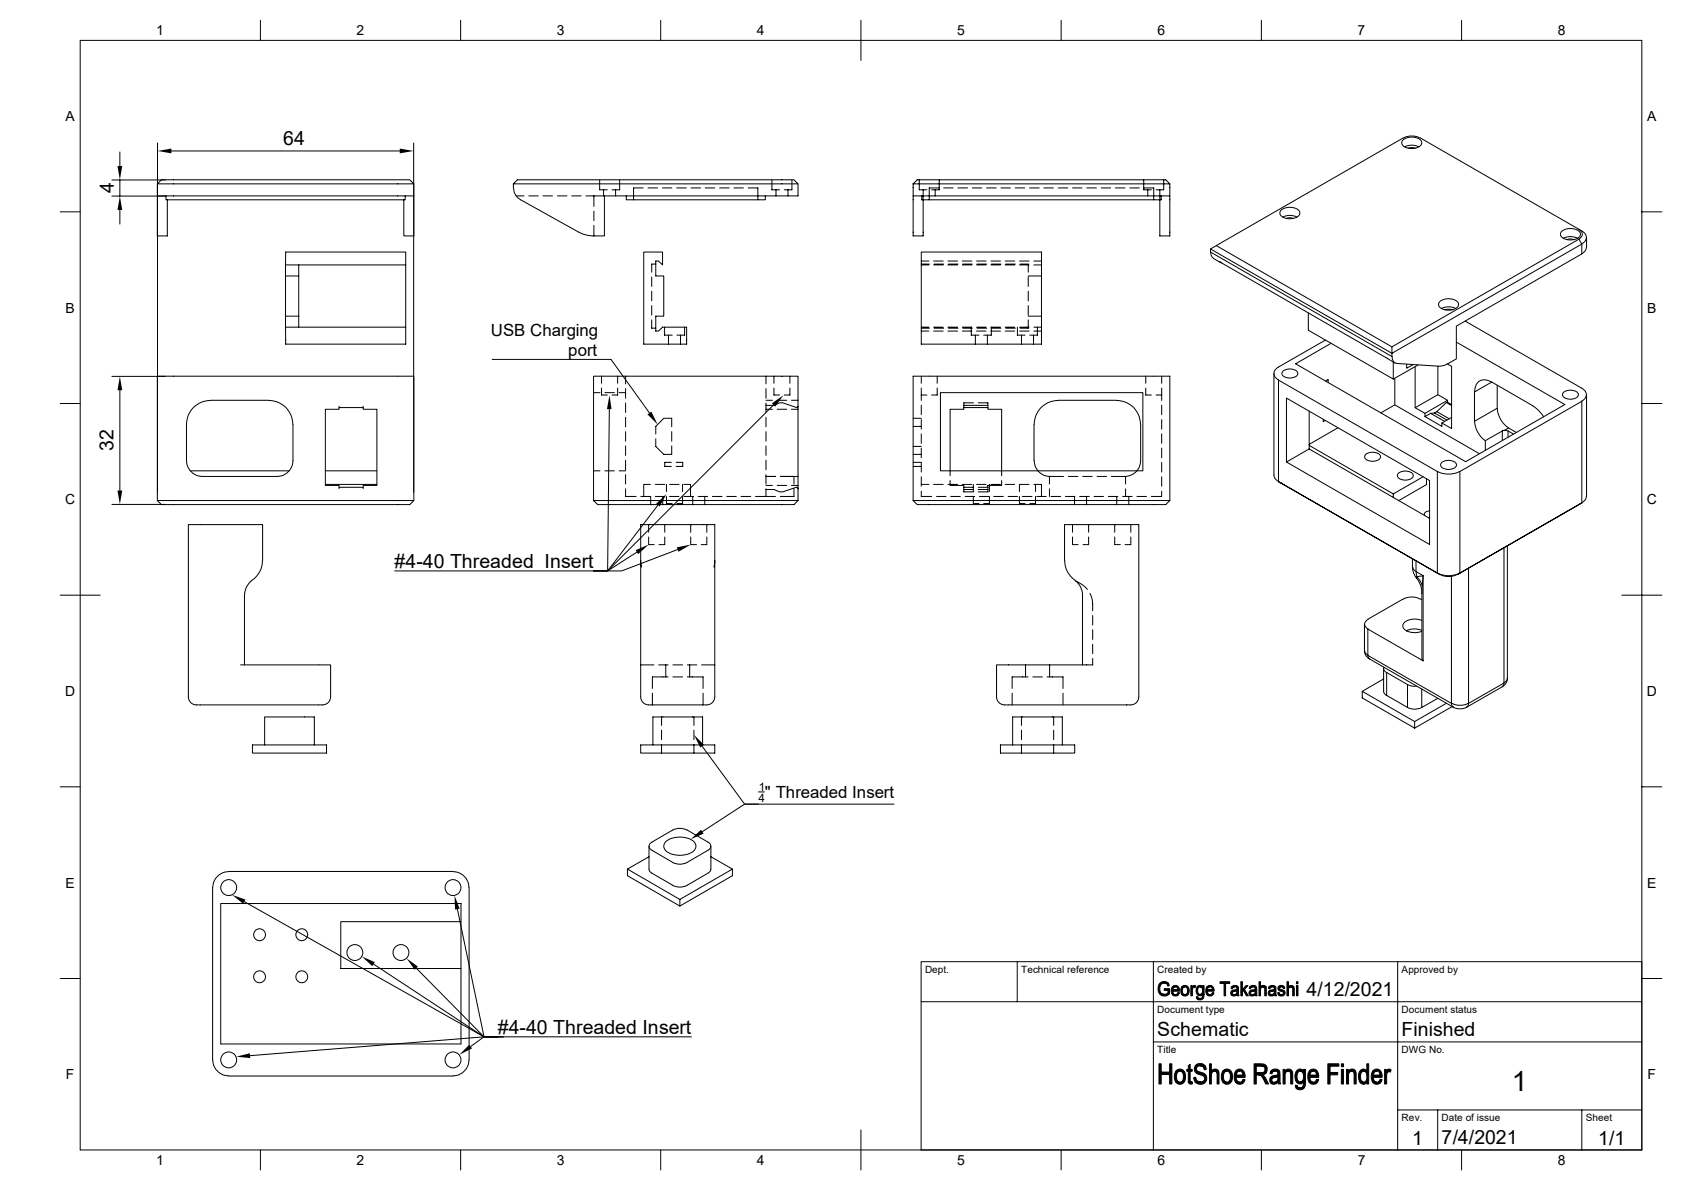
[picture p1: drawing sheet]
<svg xmlns="http://www.w3.org/2000/svg" width="420mm" height="297mm" viewBox="0 0 420 297" stroke-linecap="round" stroke-linejoin="round" font-family="sans-serif">
<g fill="none" stroke="#000" stroke-width=".25">
<path d="M20 10.1h390v276.9h-390zM65 5.1v5M115 5.1v5M165 5.1v5M215 5.1v10M265 5.1v5M315 5.1v5M365 5.1v5M29.9 37.9v3.5M39.3 35.7v87.2M42.8 37.7h57M103.3 35.7v87.2"/>
<path d="M350.2 35.1a3.3 3.3 0 0 1 4.8 .2 1.68 1.68 0 0 1-2 1.7 2.85 2.85 0 0 1-2.9-1.1zM350.4 34.4l-48.1 27.7M350.4 34.5a4.5 4.5 0 0 1 4.2 0M350.7 36.7a3.9 3.9 0 0 1 3.6 0M351.6 37l.6-.2 1.2 .2M354.6 34.4l40.4 23.3a1.69 1.69 0 0 1 1.1 1.6 1.69 1.69 0 0 1-1.2 1.6M15 52.9h5M27.9 44.9h13.4M27.9 48.9h13.4M29.9 44.9v4M29.9 52.4v3.5M39.3 45.9v13h2.5v-9"/>
<path d="M40.3 44.9h62l1 1h-64zM41.4 48.9v1h59.8v-1M100.8 49.9v9h2.5M103.3 45.9v3h-64M128.2 45.9v.9M128.9 48.9h2M129.2 44.9h69l1.1 1h-71.1zM132 48.9h2.4M135.6 48.9h2.4M139.2 48.9h2.4M142.7 48.9h2.4M146.3 48.9h2"/>
<path d="M148.3 48.9h2.6M148.3 48.9v2.6M148.3 52.7v2.4M148.3 56.3v2.6M149.7 44.9v2.5h1.9M150.7 47.4v1.5M153.7 47.4v1.5M154.7 44.9v2.5h-1.9M156.4 48.9v1h34.7v-1M160.6 46.9h-2.4v3M161.8 46.9h2.4M165.4 46.9h2.4"/>
<path d="M169 46.9h2.4M172.6 46.9h2.3M176.1 46.9h2.4M179.7 46.9h2.4M183.3 46.9h2.3M186.8 46.9h2.4v3M192.7 44.9v2.5h1.9M193.8 47.4v1.5M196.8 47.4v1.5M197.7 44.9v2.5h-1.9M199.3 45.9v3h-48.4v10l-3.4-.1-2.4-.6-15.1-8.3a3.4 3.4 0 0 1-1.8-3.1M228 45.9l1-1h62.1l1 1v13h-2.5v-10"/>
<path d="M228 45.9v13h2.5v-10M228 48.9h2.5M228 45.9h64.1M229.5 44.9v2.5h1.9M230.2 48.9v1h59.7v-1M230.5 48.9h59.1M230.5 47.4v1.5M233.5 47.4v1.5M234.4 46.9h-2.4v3M234.5 44.9v2.5h-1.9M235.6 46.9h2.4M239.2 46.9h2.4"/>
<path d="M242.8 46.9h2.4M246.3 46.9h2.5M249.9 46.9h2.4M253.5 46.9h2.4M257.1 46.9h2.4M260.6 46.9h2.4M264.2 46.9h2.4M267.8 46.9h2.4M271.4 46.9h2.4M275 46.9h2.3M278.5 46.9h2.4M282.1 46.9h2.4"/>
<path d="M285.6 44.9v2.5h1.9M285.7 46.9h2.4v3M286.6 47.4v1.5M289.6 48.9h2.5M289.6 47.4v1.5M290.6 44.9v2.5h-1.9M320 52.4a3.4 3.4 0 0 1 4.5 .5 1.68 1.68 0 0 1-1.9 1.7 2.85 2.85 0 0 1-3-1.1 .97 .97 0 0 1 .4-1.1zM320.3 54.2a3.9 3.9 0 0 1 3.5 0M321.2 54.5l.6-.1 1.2 .1M390.1 57.7a3.4 3.4 0 0 1 4.5 .5 1.68 1.68 0 0 1-2 1.7 2.85 2.85 0 0 1-2.9-1.1 .97 .97 0 0 1 .4-1.1zM390.4 59.5a3.9 3.9 0 0 1 3.5 0M391.2 59.8l.6-.2 1.2 .2"/>
<path d="M394.2 57.3a1.23 1.23 0 0 1 .9 1.2 1.23 1.23 0 0 1-.9 1.1M396.2 59.3l-.2 3-1.1 1M410 52.9h5M71.3 68.9h3.3v10M71.3 66.1v15.6M71.3 78.9h3.3M71.3 62.9h30v3.2h-30zM74.6 66.1v2.8M74.6 78.9v2.8M101.3 66.1v19.8h-30v-4.2h30M160.7 62.9h4.7v3.2l-1-.9h-.7v3.7h2v10h-2v3.7h.7l1-.9h6v4.2h-10.7zM162.7 79.8v2.1h1"/>
<path d="M162.7 69.1v2.4M162.7 72.7v2.4M162.7 76.3v2.4M163.7 65.9h-1v2M230 62.9h30.1v23h-30.1zM230 65.9h2.1M230 65.2h1.9M230 66.1h1.9M233.1 65.2h2.4M233.1 66.1h2.4M233.3 65.9h2.3M236.7 65.2h2.4"/>
<path d="M236.7 66.1h2.4M236.8 65.9h2.4M240.3 65.2h2.4M240.3 66.1h2.4M240.4 65.9h2.4M243.8 65.2h2.4M243.8 66.1h2.4M244 65.9h2.4M247.4 65.2h2.4M247.4 66.1h2.4M247.6 65.9h2.3M251 65.2h2.4"/>
<path d="M251 66.1h2.4M251.1 65.9h2.4M254.6 65.2h2.4M254.6 66.1h2.4M254.7 65.9h2.1v2M256.8 78.9h3.3M256.8 79.8v2.1h-2.1M256.8 68.9h3.3M256.8 69.1v2.4M256.8 72.7v2.4M256.8 76.3v2.4M258.1 65.2h2"/>
<path d="M258.1 66.1h2M302.3 62.1l45.3 26.1v.8M302.3 62.1v.8l45.3 26.1M302.3 62.9l.2 1 .5 .6M303 64.5l1.8 1M303.7 61.3l43.9 25.3M304.5 65.3l41.7 24.1M304.5 65.3l.6 .3M326.7 78.1v4.3l21.2 12.2 6.2-3.5M359.4 75.4a3.3 3.3 0 0 1 4.8 .3 1.68 1.68 0 0 1-2 1.7 2.85 2.85 0 0 1-3-1.1zM359.9 77a3.9 3.9 0 0 1 3.6 0M360.8 77.3l.6-.1 1.2 .1"/>
<path d="M395 60.9l-.7-1.2-46.7 26.9M395 63.4l-31.4 18v8.2l-2.8 1.5-1.7 .3M395 60.9v2.5M395 60.9l-47.4 27.3v-1.6M27.9 93.9h13.4M29.9 97.4v25M52.5 99.9h14.6M52.5 99.9a5.9 5.9 0 0 0-5.9 6v9a4 4 0 0 0 3.9 4h18.7a4 4 0 0 0 4-4v-9M67.1 99.9a5.9 5.9 0 0 1 6 6M122.9 89.7h29.7l9.6 13.4M148.2 98h1.6M150.2 96.9v1.7h1.4"/>
<path d="M150.2 93.9v1.8M151 98h2.4M154.2 96.9v1.7h-1.4M154.2 93.9v1.8M154.6 98h1.6M156.2 93.9v1.9M156.2 97v2.4M165.9 81.7v2h2M166.9 83.7v2.2M169.9 83.7v2.2M170.9 81.7v2h-1.9M191.3 99.9h1.6"/>
<path d="M191.3 93.9v1.9M191.3 97v2.4M193.3 96.9v1.7h1.3M193.3 93.9v1.8M194.1 99.9h2.3M197.2 96.9v1.7h-1.4M197.2 93.9v1.8M197.6 99.9h1.7M230 98.6h1.4M230 81.9h2.1M230 82.6h1.9M230 81.7h1.9"/>
<path d="M230 93.9v1.8M230 96.9v3M233.1 82.6h2.4M233.1 81.7h2.4M233.3 81.9h2.3M234 96.9v1.7h-1.4M234 93.9v1.8M234.8 98h50.6v19.5h-50.6zM236.7 82.6h2.4M236.7 81.7h2.4M236.8 81.9h2.4M240.3 82.6h2.4"/>
<path d="M240.3 81.7h2.4M240.4 81.9h2.4M242.5 81.7v2h1.9M243.5 83.7v2.2M243.8 82.6h2.4M243.8 81.7h2.4M244 81.9h2.4M246.5 83.7v2.2M247.4 82.6h2.4M247.4 81.7h2.4M247.5 81.7v2h-1.9M247.6 81.9h2.3"/>
<path d="M251 82.6h2.4M251 81.7h2.4M251.1 81.9h2.4M254 81.7v2h1.9M254.6 82.6h2.4M254.6 81.7h2.4M255.1 83.7v2.2M258.1 83.7v2.2M258.1 82.6h2M258.1 81.7h2M259 81.7v2h-1.9M264.2 99.9a5.9 5.9 0 0 0-6 6"/>
<path d="M264.2 99.9h14.6M278.8 99.9a5.9 5.9 0 0 1 6 6M286.1 96.9v1.7h1.4M286.1 93.9v1.8M288.7 98.6h1.4M290.1 93.9v1.8M290.1 96.9v3M318.1 93.2v25.4l.3 .9 .9 .7M319.3 91.6a1.68 1.68 0 0 0-1.2 1.6 1.68 1.68 0 0 0 1.2 1.6M320.5 92.5a2.76 2.76 0 0 1 3.5 .5l.1 .2a2.1 2.1 0 0 1-2.9 1 .97 .97 0 0 1-1-.5 .97 .97 0 0 1 .3-1.2zM321.2 99.4l35.8 20.5v16l-35.8-20.6zM331 84.9l-11.8 6.7"/>
<path d="M331 95.1l.6-.4v.8M346.3 89.3l2 1.3M347.6 89a1.5 1.5 0 0 0 1.3 1.7M347.9 90.3v4.3M348.3 94.4v6.6M348.8 90.7l10.3 .7M351.2 90.9v1l1.6-.9M353.4 91.5v10.3l2.4 1.4v.8l4.2 2.4v-.8M359 98.5l-5.6 3.3M359 91.4v7.1l2.4 1.4v.5M361.4 90.8l1.1 .6v15.6l-2.5-1.4M361.4 99.9l-5.6 3.3"/>
<path d="M363.6 85.4l27.1 15.6-24.7 14.2-42.5-24.4 8.9-5.1M365.8 80.1l29.1 16.8a1.68 1.68 0 0 1 1.2 1.6 1.68 1.68 0 0 1-1.2 1.6M372.4 95.3l10.4 6M373.8 96.2v5.7l-5.6 3.3v-7.4l4.2-2.4a2.55 2.55 0 0 0-2.9-.3 2.55 2.55 0 0 0-1.2 2.7M390.6 97.8a2.76 2.76 0 0 1 3.5 .5v.2a2.1 2.1 0 0 1-2.8 1 .97 .97 0 0 1-1.1-.6 .97 .97 0 0 1 .4-1.1zM396.2 98.5l-.1 25.4-.3 .9-.9 .7M15 100.7h5M47.5 117.5h24.7M81.2 117.5h12.9M84.7 101.4v.8h-3.5v19h3.5v.8M84.7 101.7h6M90.7 101.4v.8h3.4v19h-3.4v.8"/>
<path d="M148.2 117.5h1.6M151 117.5h2.4M152.1 102.1l-.4 40.4h-3.5M154.6 117.5h1.6M156.2 100.6v2.4M156.2 104.1v2.4M156.2 107.7v2.4M156.2 111.3v2.4M156.2 114.9v2.4M156.2 118.4v2.4M163.7 109.5v1.9l2 2h2v-2.1M167.6 115.4h-1.6v1h1.6"/>
<path d="M167.7 106.5v-2.1h-2l-2 2v1.9M167.7 107.7v2.4M168.8 115.4h1.7v1h-1.7M191.3 101.2h2l1.3-.7h.9l3.3 1.2 .5-.3M191.3 118.9h2.3M191.3 100.6v2.4M191.3 104.1v2.4M191.3 107.7v2.4M191.3 111.3v2.4M191.3 114.9v2.4M191.3 118.4v2.4M191.3 102.2h1.6"/>
<path d="M193.1 101.1l-41.4 41.4h-3.5M194.1 102.2h2.3M194.9 118.9h2.3M197.2 118.9h2.1M197.2 118.9h.7M197.6 102.2h1.7M198.2 118.9v1.9M228 115.4h2v2.4M228 116.4h2M228 113.4h2M228 104.4h2M228 106.4h2"/>
<path d="M228 111.4h2M230 101.1v2.4M230 104.7v2.4M230 108.3v2.4M230 111.8v2.5M230 119v2.4M237.2 119.9v1.3h3.5v1h2.4M237.2 118.7v-16.5h3.5v-1h6v1h3.4v16.5M240.7 101.7h6M243.1 100.5h-2.4v.7M244.3 100.5h2.4v.7M250.1 119.9v1.3h-3.4v1h-2.4"/>
<path d="M258.2 105.9v9M258.2 114.9a4 4 0 0 0 3.8 4M262 118.9h3.6M262 118.9v1.9M266.8 118.9h2.4M270.3 118.9h2.4M273.9 118.9h2.4M277.5 118.9h3.6M281.1 118.9v1.9M283.9 117.5a4 4 0 0 1-2.8 1.4M284.8 105.9v9l-.2 1.4-.8 1.2M290.1 101.1v2.4"/>
<path d="M290.1 104.7v2.4M290.1 108.3v2.4M290.1 111.8v2.5M290.1 115.4v2.4M290.1 119v2.4M321.2 115.3l5.7-3.2 30.1 17.3M326.9 111.2l21 12.1v.9M326.9 102.6v9.5M330.4 104.6v.6l.5-.3M334.1 106.8l-7.2 4.1M341.2 113.3a2.76 2.76 0 0 1 3.5 .4v.3a2.1 2.1 0 0 1-2.8 1 .97 .97 0 0 1-1.1-.6 .97 .97 0 0 1 .4-1.1zM344.8 103l3.5-2 21.1 12.2"/>
<path d="M349.3 118a2.76 2.76 0 0 1 3.5 .4l.1 .3a2.1 2.1 0 0 1-2.8 1 .97 .97 0 0 1-1.1-.6 .97 .97 0 0 1 .3-1.1zM355.3 119l-7.4 4.3M355.8 104l1.4-.8 3.6 2M356.2 119.5v1.4l-6.9 4M358.2 103.1l3.1 1.8M358.8 102.7l-.6 .4-1 .1M358.9 117.6a6.1 6.1 0 0 0 5.6 0M358.9 117.7v25.3M358.9 117.7l-39.7-22.8v25.3M360.1 115.3a2.76 2.76 0 0 1 3.5 .5l.1 .2a2.1 2.1 0 0 1-2.9 1.1 .97 .97 0 0 1-1-.6 .97 .97 0 0 1 .3-1.2zM361.1 100.5l.3-.1 1.1 .6M361.1 100.5l-2.3 2.2 3.1 1.8"/>
<path d="M361.1 100.5l1.4 .7M362.5 104.2l-2.5 1.4M364.5 117.7l30.5-17.5v25.3l-31.1 17.9 .6-.4zM368.2 105.2a6.2 6.2 0 0 0 2.7 4.8M373.9 101.9a6.2 6.2 0 0 0 2.8 4.9M375.1 107.6v2.3M375.1 107.6l-4.2 2.4v2.4M375.7 107.4l.8 .2M375.7 107.4l-.6 .2M376.6 107.6l1.3 .7M376.6 107.6v1.5M376.7 106.8l1.9 1.2"/>
<path d="M376.7 106.8l-1 .6M382.8 101.3l1.4 1.1 1.2 1.6M410 100.7h5M27.9 125.9h13.4M39.3 124.9h64l-1 1h-62zM81.2 120.9h12.9M84.7 121.6h6M103.3 124.9v-31h-3.2h-60.8v31M148.2 124.9l1 1h49l1.1-1h-51.1v-31h51.1v31M156.2 122v1.9h2.6M159 137.8l-7.3 4.7h-53.1M160 130.9h18.5v43a2.33 2.33 0 0 1-3 2h-12.5a2.33 2.33 0 0 1-3-2z"/>
<path d="M160 139.9l.2 1.6M160 123.9h2.4M162 134v1.9h1.4M162 130.9v1.9M162.4 120.9h-1.7v3M162.5 123.9v2M163.6 120.9h2.4M163.6 123.9h2.4M164.3 126.1l-12.6 16.4h-3.5M165.5 123.9v2M166 134v1.9h-1.5M166 130.9v1.9"/>
<path d="M166.4 123.9v1.8h1.5M166.4 120.9v1.8M167.2 120.9h2.3M167.2 123.9h2.3M169.2 137.2l-14 5.3h-3.5M170.4 123.9v1.8h-1.4M170.4 120.9v1.8M170.7 120.9h1.7v3M170.8 123.9h2.3M172.5 134v1.9h1.4M172.5 130.9v1.9M173 123.9v2"/>
<path d="M174.3 123.9h2.4M176 123.9v2M176.5 134v1.9h-1.4M176.5 130.9v1.9M177.9 123.9h2.4M178.5 139.9l-.2 1.6M181.5 123.9h2.4M185 123.9h2.5M188.6 123.9h5M191.3 122v1.9M191.3 121.2h1.6M194.1 121.2h2.3"/>
<path d="M197.6 121.2h1.7M198.2 122v1.9h-3.3M199.3 122l-.2-.4h-.3l-3.3 1.2h-.9l-1.3-.6h-2M228 124.9v-31h64.1v31M228 124.9l1 1h62.1l1-1M228 124.9h64.1M230 120.9h1.9M230 122.6v1.3h2.6M233.1 120.9h2.4M233.8 123.9h2.4M236.7 120.9h2.4M237.4 123.9h2.4"/>
<path d="M240.3 120.9h2.4M240.7 121.6h2.4M240.7 122.2v.6h2.4M241 123.9h2.4M243 123.9v1.8h1.4M243 120.9v1.8M243.8 120.9h2.4M244.3 121.6h2.4M244.6 123.9h2.3M246.7 122.2v.6h-2.4M247.1 123.9v1.8h-1.5M247.1 120.9v1.8"/>
<path d="M247.4 120.9h2.4M248.1 123.9h2.4M251 120.9h2.4M251.7 123.9h2.4M254.6 123.9v1.8h1.3M255.3 123.9h2.4M257 120.9h-2.4v1.8M258.1 120.9h2v3M258.6 123.9v1.8h-1.5M258.6 120.9v1.8M258.9 123.9h2.3M262 122v1.9"/>
<path d="M262.4 123.9h2.4M265.8 139.9v-9h18.6v43a2.33 2.33 0 0 1-3.1 2h-29.5a2.32 2.32 0 0 1-3-2v-8h24v-1.6M265.9 139.9a5.9 5.9 0 0 0 2.6 5M266 123.9h2.4M267.8 134v1.9h1.4M267.8 130.9v1.9M268.3 123.9v2M269.6 123.9h2.4M271.3 123.9v2M271.8 134v1.9h-1.4M271.8 130.9v1.9M273.2 123.9h2.3"/>
<path d="M276.7 123.9h2.4M278.3 134v1.9h1.4M278.3 130.9v1.9M278.8 123.9v2M280.3 123.9h2.4M281.1 122v1.9M281.9 123.9v2M282.4 134v1.9h-1.5M282.4 130.9v1.9M283.9 123.9h2.4M290.1 122.6v1.3h-2.6M319.2 120.2l.8 .4"/>
<path d="M319.2 120.2l40.4 23.2-.7-.4M320 120.6h.1M352.7 139.5l.1 3.2 .9 1.7M353.6 140v2.7l1.7 1v21.2l-13.8-7.9v6.6l20.9 12M356.7 129.2h.3M357 129.2h-.3M357 127.5a.99 .99 0 0 0-1.3 1.1M375.5 136.7v33.8l-8.8 5.1M376.4 136.2v33M395 125.5l-.8 .4M395 125.5l-.7 .4M15 148.5h10"/>
<path d="M271.5 147.1l-1.3-1.2-1.7-1 1.2 1.3 .6 1.9v17.8M272.2 148.1a7.5 7.5 0 0 1 .6 4.3M272.8 153.6v2.4M272.8 157.2v2.4M340.7 155.8v6.5M341.6 154.6a1.23 1.23 0 0 0-.9 1.2 1.23 1.23 0 0 0 .9 1.2M350.4 149.5l-8.9 5.1M350.4 149.5a4.5 4.5 0 0 1 4.2 0M351.4 157.3v.3M352.7 141.4l.4 .9a.76 .76 0 0 1 .6 1l.1 .6M353.7 144.4l1 1.5 .3 2.2M353.8 143.9l1.5-.2-.2 2.4"/>
<path d="M353.8 143.9l-.1 .5M353.8 143.9l.8 1 .5 1.2M354.7 149.5l.3 .2M355 154.9a4.2 4.2 0 0 0-4.6 .8 1.44 1.44 0 0 0 1.3 1.9l2 .3 1.3-.3M355 157.3a4.6 4.6 0 0 0-3.8 .2M355 148.1l.1 16.6 .3 .2M355.1 146.1l-.1 2M358.9 143a6.1 6.1 0 0 0 5.6 0M359.6 143.4a4.5 4.5 0 0 0 4.2 0M362.4 143.9v31.7M366.7 141.8v33.8M405 148.5h10"/>
<path d="M60.1 165.9h22.5l-.1 8a2.33 2.33 0 0 1-3 2h-29.5a2.33 2.33 0 0 1-3-2v-43h18.6v9a6.8 6.8 0 0 1-3 5.2l-1.2 1.7-.4 1.6v17.5M160 165.9h3.3M162.9 173v2.9M164.5 165.9h2.3M165.2 178.9v2.2M166.2 165.9v3.1M166.8 169h-3.9v2.8M168 165.9h2.4M168 169h2.4M171.6 165.9h2.4M171.6 169h4v2.8M172.2 165.9v3.1"/>
<path d="M173.3 178.9v2.2M175.2 165.9h3.3M175.6 173v2.9M252.7 173v2.9M255.1 178.9v2.2M256.1 165.9v3.1M256.7 169h-4v2.8M257.9 169h2.4M261.5 169h3.9v2.8M262.1 165.9v3.1M263.1 178.9v2.2M265.4 173v2.9"/>
<path d="M272.8 160.8v2.4M340.1 172.6v1.6l13.1 7.5 9.4-5.3M340.7 162.3l.3 1.1 .9 1 21.2 12.2 .7 .3h1.2l1.3-.4M340.7 162.3l.3 .7 .6 .5M341.6 163.5l.1 .6 .3 .4M345.5 166.8v5.8l.2 .5 .5 .5M345.5 169.5l-5.4 3.1 13.1 7.5 8-4.6M345.5 166.5l.1 .8 .6 .6M351.5 170.9l1 .3h1.2M351.5 170.9l-5.3-3v5.7l5.3 3M351.5 170.9v5.7M351.5 176.6a3.9 3.9 0 0 0 3.5 0"/>
<path d="M355 172v4.6M359 174.3l-4 2.3M362.5 175.6v.5l.4 .4M362.5 175.5a4.5 4.5 0 0 0 4.1 0M366.6 175.6v.5l-.4 .4M375.5 170.5l-.1 .5-.3 .4M376.4 169.2l-.1 .9-.8 1.1-9.2 5.3M376.4 169.2l-.2 .7-.7 .5M15 196.4h5M63 185.9h18.5v2.1h-18.5zM66.1 185.9v-7h12.4v7M160 185.9h18.5v2.1h-18.5z"/>
<path d="M163 185.9v-7h12.4v7M165.2 182.2v2.4M165.2 185.8v2.2M173.3 182.2v2.4M173.3 185.8v2.2M175.3 186.2l10.6 14.5h37.3M189.4 197.7h1.5M249.8 185.9h18.6v2.1h-18.6zM252.9 185.9v-7h12.4v7M255.1 182.2v2.4M255.1 185.8v2.2M263.1 182.2v2.4"/>
<path d="M263.1 185.8v2.2M353.2 180.1v1.6M410 196.4h5M57.1 217.5h56M57.1 217.6a4 4 0 0 0-4 3.9M113.1 217.6a4.1 4.1 0 0 1 4 3.9v43a4.1 4.1 0 0 1-4 4.1l-56-.1a4 4 0 0 1-4-4M156.7 216.9v1.7l13.1 7.5 13.1-7.5v-1.7M162.1 211.2v5.7l.1 .6 5.8 3.5M162.1 213.8l-5.4 3.1 13.1 7.6 13.1-7.6-5.4-3.1M166.2 210.1a5.9 5.9 0 0 1 7.2 0 1.65 1.65 0 0 1-.8 2.7 6.1 6.1 0 0 1-6.4-.5l-.3-.4a1.45 1.45 0 0 1 .3-1.8zM168 207.2a3.9 3.9 0 0 1 3.5 0M168 207.1l-5.2 3.1a1.08 1.08 0 0 0-.7 1 1.08 1.08 0 0 0 .7 1l5.2 3.1"/>
<path d="M171.5 207.1l5.3 3.1a1.08 1.08 0 0 1 .7 1 1.08 1.08 0 0 1-.7 1l-5.3 3.1a3.9 3.9 0 0 1-3.5 0M177.5 211.2v5.7l-.2 .6-5.8 3.5a3.9 3.9 0 0 1-3.5 0M189.4 200.7h-3.5l-10.5 6.9M53.1 221.5v43M55.1 225.5h60v35.1h-60zM61 225l59.9 33.8h4.8h-4.8l-27.6-18.2M114.2 226.9l6.7 31.9h3.4M115.1 230h-30v11.7h30M169.8 224.5v1.6M15 244.2h5M104 241.7l16.9 17.1h3.4M124.3 258.8h-3.4l-58.5 4.7"/>
<path d="M172.6 258.8h-51.7l-3.4 2.4M230 250h180M254 240v10M288 240v47M349 240v47M410 240h-180v47M410 244.2h5M288 260.1h122M349 277h61M359 277v10M395 277v10M65 287v5"/>
<path d="M115 287v5M165 287v5M215 282v10M265 287v5M315 287v5M365 287v5"/>
<circle cx="57.1" cy="221.5" r="1.98"/>
<circle cx="64.8" cy="233.3" r="1.49"/>
<circle cx="75.4" cy="233.3" r="1.49"/>
<circle cx="88.6" cy="237.7" r="1.98"/>
<circle cx="100.1" cy="237.7" r="1.98"/>
<circle cx="113.1" cy="221.5" r="1.98"/>
<circle cx="64.8" cy="243.8" r="1.49"/>
<circle cx="75.4" cy="243.8" r="1.49"/>
<circle cx="57.1" cy="264.5" r="1.98"/>
<circle cx="113.1" cy="264.5" r="1.98"/>
</g>
<g fill="#000" stroke="#000" stroke-width=".25">
<path d="M289.6 245.4l.8-.4h.6l.7 .4h-1a1.49 1.49 0 0 0-1.1 1.2 1.49 1.49 0 0 0 .8 1.5l.3 .1h-1l-.5-.8v-1.2z" fill-rule="evenodd"/>
<path d="M290.7 245.4h1l.3 .6-.4 .1a.86 .86 0 0 0-.9-.7z" fill-rule="evenodd"/>
<path d="M290.7 246.8h1.3v1.2l-.7 .5-.9 .1-.7-.4h1.3l.6-.4v-.6h-.9z" fill-rule="evenodd"/>
<path d="M292.7 246.3h.8l-.5 .2-.1 .5 1.6 .1v.3h-1.6l.1 .6 .5 .2h-.8l-.2-.3-.1-.8z" fill-rule="evenodd"/>
<path d="M292.7 246.3a1.01 1.01 0 0 1 1.2-.3 1.01 1.01 0 0 1 .6 1.1l-1.6-.1h1.2l-.3-.6z" fill-rule="evenodd"/>
<path d="M292.7 248.2h.9l.5-.5 .4 .1a1.02 1.02 0 0 1-.7 .8 1.02 1.02 0 0 1-1.1-.4z" fill-rule="evenodd"/>
<path d="M295.1 246.3h.8a1.06 1.06 0 0 0-.7 1 1.06 1.06 0 0 0 .7 .9h-.8l-.2-.2v-1.2z" fill-rule="evenodd"/>
<path d="M295.1 246.3a1.16 1.16 0 0 1 1.6 0 1.16 1.16 0 0 1 .1 1.5 .99 .99 0 0 1-.7 .8 .99 .99 0 0 1-1-.4h.8a1.04 1.04 0 0 0 .6-.9 1.04 1.04 0 0 0-.6-1z" fill-rule="evenodd"/>
<path d="M297.3 246h.4v.4h.5l-.4 .4-.1 1.7h-.4z" fill-rule="evenodd"/>
<path d="M297.9 246l.7 .1-.1 .4-.8-.1z" fill-rule="evenodd"/>
<path d="M298.7 248.8h.4l.2 .3 .3 .1-.7 .1z" fill-rule="evenodd"/>
<path d="M299 246.2a.83 .83 0 0 1 1.3 .1h-.6a1.03 1.03 0 0 0-.7 .9 1.03 1.03 0 0 0 .7 1h1h-.5a.91 .91 0 0 1-1.1 .2 .91 .91 0 0 1-.4-1v-.6z" fill-rule="evenodd"/>
<path d="M299.7 246.3h.6z" fill-rule="evenodd"/>
<path d="M298.9 249.3l.7-.1a.72 .72 0 0 0 .6-1h.5a1.06 1.06 0 0 1-.5 1.2 1.06 1.06 0 0 1-1.3-.1z" fill-rule="evenodd"/>
<path d="M299.8 246.3h.5v-.3h.4v2.2h-1a1.09 1.09 0 0 0 .1-1.9z" fill-rule="evenodd"/>
<path d="M301.3 246.4l.8-.1-.5 .2-.1 .5 1.6 .1v.3h-1.6l.2 .6 .4 .2h-.7l-.3-.7z" fill-rule="evenodd"/>
<path d="M301.4 246.2a1.04 1.04 0 0 1 1.2-.2 1.04 1.04 0 0 1 .5 1.1l-1.6-.1h1.2v-.2l-.4-.5z" fill-rule="evenodd"/>
<path d="M301.4 248.2h1l.3-.5 .4 .1a.97 .97 0 0 1-.7 .8 .97 .97 0 0 1-1-.4z" fill-rule="evenodd"/>
<path d="M304.6 245h2.4v.4h-1v3.1h-.4v-3.1h-1z" fill-rule="evenodd"/>
<path d="M307.5 246.3h.8l-.3 .1-.3 .4-.3-.1z" fill-rule="evenodd"/>
<path d="M307.5 247.4l1.4-.1-.2 .1a.64 .64 0 0 0-.7 .1 .64 .64 0 0 0-.2 .7l1 .1a.82 .82 0 0 1-1.1 .2 .82 .82 0 0 1-.2-1.1z" fill-rule="evenodd"/>
<path d="M307.6 246.2l.4-.2a.85 .85 0 0 1 1.2 .9l.2 1.6h-.5v-.3h-.5l.4-.3 .1-.6-1.3-.1 .7-.1a.41 .41 0 0 0 .6-.4 .41 .41 0 0 0-.6-.4h-.7z" fill-rule="evenodd"/>
<path d="M308.1 248.2h.8z" fill-rule="evenodd"/>
<path d="M309.8 245h.4v2l.3 .2-.3 .3v1h-.4z" fill-rule="evenodd"/>
<path d="M311.1 246h.5l-.9 .9 1 1.6h-.5l-1-1.5z" fill-rule="evenodd"/>
<path d="M312 246.3h.9l-.5 .2-.1 .3-.4-.1z" fill-rule="evenodd"/>
<path d="M312 247.4l1.3-.1a.86 .86 0 0 0-1 .6l.2 .3 .9 .1a.81 .81 0 0 1-1.2 .2 .81 .81 0 0 1-.2-1.1z" fill-rule="evenodd"/>
<path d="M312.1 246.2l.4-.2a.91 .91 0 0 1 1.3 .9l.1 1.6h-.4l-.1-.3h-.4l.4-.3v-.6l-1.2-.1 .6-.1a.4 .4 0 0 0 .6-.4 .4 .4 0 0 0-.5-.4z" fill-rule="evenodd"/>
<path d="M312.7 248.2h.7z" fill-rule="evenodd"/>
<path d="M314.4 245h.3v1.3h1.4h-.8l-.4 .3-.2 1.9h-.3z" fill-rule="evenodd"/>
<path d="M314.8 246.2a.83 .83 0 0 1 1.3 .1z" fill-rule="evenodd"/>
<path d="M315.3 246.3l.8 .1 .1 2.1h-.4v-1.9z" fill-rule="evenodd"/>
<path d="M316.8 246.3h.9l-.5 .2-.1 .3-.4-.1z" fill-rule="evenodd"/>
<path d="M316.8 247.4l1.4-.1h-.1a.78 .78 0 0 0-1 .7l.2 .2 .9 .1a.82 .82 0 0 1-1.2 .2 .82 .82 0 0 1-.2-1.1z" fill-rule="evenodd"/>
<path d="M316.9 246.2l.4-.2a.91 .91 0 0 1 1.3 .9l.1 1.6h-.4v-.3h-.5l.3-.3 .1-.6-1.2-.1 .6-.1a.41 .41 0 0 0 .6-.4 .41 .41 0 0 0-.5-.4z" fill-rule="evenodd"/>
<path d="M317.5 248.2h.8z" fill-rule="evenodd"/>
<path d="M319.2 246.3h.8h-.2a.39 .39 0 0 0-.3 .5 .39 .39 0 0 0 .6 .2 .85 .85 0 0 1 .6 1.3 .85 .85 0 0 1-1.4 0l.7-.1a.43 .43 0 0 0 .5-.4 .43 .43 0 0 0-.6-.4 .78 .78 0 0 1-.7-1.1z" fill-rule="evenodd"/>
<path d="M319 247.8l.4-.1 .2 .4 .4 .1-.8 .1z" fill-rule="evenodd"/>
<path d="M319.3 246.1h.1a.9 .9 0 0 1 1.4 .6h-.4l-.3-.4h-.9z" fill-rule="evenodd"/>
<path d="M321.4 245h.3v1.3h1.3h-.7l-.5 .3-.1 1.9h-.3z" fill-rule="evenodd"/>
<path d="M321.8 246.2a.82 .82 0 0 1 1.2 .1z" fill-rule="evenodd"/>
<path d="M322.3 246.3l.8 .1 .1 2.1h-.4v-1.7l-.1-.3z" fill-rule="evenodd"/>
<path d="M323.7 246h.4v2.5h-.4z" fill-rule="evenodd"/>
<path d="M323.7 245h.4v.5h-.4z" fill-rule="evenodd"/>
<path d="M289.4 265.5h.5v2.1l2.2 .6h-2.2v2.4h-.5z" fill-rule="evenodd"/>
<path d="M289.9 267.6h2.2v-2.1h.5v5.1h-.5v-2.4z" fill-rule="evenodd"/>
<path d="M293.5 267.4l1.1-.1a1.61 1.61 0 0 0-.5 2.6l.5 .2-1-.1a2.86 2.86 0 0 1-.1-2.6z" fill-rule="evenodd"/>
<path d="M293.7 267.3a1.41 1.41 0 0 1 1.7-.2 1.41 1.41 0 0 1 .6 1.6 1.42 1.42 0 0 1-.6 1.7 1.42 1.42 0 0 1-1.8-.3h1a1.62 1.62 0 0 0 .7-2.3l-.5-.5z" fill-rule="evenodd"/>
<path d="M296.7 266l.5-.4v1.3h.5v.5h-.5v2.3l.3 .3h-.8v-2.6h-.4v-.5h.4z" fill-rule="evenodd"/>
<path d="M296.7 270h1l.1 .5-.7 .1z" fill-rule="evenodd"/>
<path d="M298.1 268.9h.5a1.15 1.15 0 0 0 1.2 1.1h-1.4z" fill-rule="evenodd"/>
<path d="M298.5 265.9a1.69 1.69 0 0 1 2.4 .1h-1.2a.8 .8 0 0 0-1 .8 .8 .8 0 0 0 1 .8 1.56 1.56 0 0 1 1.5 2.2 1.56 1.56 0 0 1-2.6 .4l-.2-.2h1.4a.87 .87 0 0 0 1-.8 .87 .87 0 0 0-1-.9 1.51 1.51 0 0 1-1.4-.8 1.51 1.51 0 0 1 .1-1.6z" fill-rule="evenodd"/>
<path d="M299.7 266h1.2l.3 1h-.5l-.4-.8z" fill-rule="evenodd"/>
<path d="M302 265.5h.5v1.8l1.7 .1h-1.1l-.5 .4-.1 2.8h-.5z" fill-rule="evenodd"/>
<path d="M302.7 267a1.03 1.03 0 0 1 1.5 .4l-1.7-.1z" fill-rule="evenodd"/>
<path d="M303.3 267.4h1l.1 3.2h-.5v-2.5l-.2-.6z" fill-rule="evenodd"/>
<path d="M305.3 267.4l1.1-.1a1.57 1.57 0 0 0-.2 2.8h.2l-1.1-.1a2.86 2.86 0 0 1 0-2.6z" fill-rule="evenodd"/>
<path d="M305.4 267.3a1.38 1.38 0 0 1 1.6-.3 1.38 1.38 0 0 1 .7 1.5 1.46 1.46 0 0 1-.5 1.8 1.46 1.46 0 0 1-1.8-.1l1-.1a1.62 1.62 0 0 0 .6-2.3l-.5-.5z" fill-rule="evenodd"/>
<path d="M308.5 267.4l1-.1-.7 .5-.1 .6h2.2v.5h-2.2l.2 .9 .7 .3h-1.1a2.67 2.67 0 0 1 0-2.7z" fill-rule="evenodd"/>
<path d="M308.8 267.1a1.36 1.36 0 0 1 1.5-.1 1.36 1.36 0 0 1 .6 1.4h-2.2h1.6v-.5l-.4-.5-1.3-.1z" fill-rule="evenodd"/>
<path d="M308.5 270.1h1.3l.3-.2 .2-.5 .6 .1a1.32 1.32 0 0 1-1 1.1 1.32 1.32 0 0 1-1.4-.5z" fill-rule="evenodd"/>
<path d="M313.1 265.5l2.4 .1 .7 .5h-2.5v1.7h2.4l-.6 .4-1.8 .1v2.3h-.6z" fill-rule="evenodd"/>
<path d="M314.3 268.3l1.2 .1 1.2 2.2h-.6l-.5-1.1a1.46 1.46 0 0 0-1.3-1.2z" fill-rule="evenodd"/>
<path d="M315 266.1h1.2l.2 1.1-.3 .6h-2.4h1.2a.83 .83 0 0 0 .9-.8 .83 .83 0 0 0-.8-.9z" fill-rule="evenodd"/>
<path d="M317.3 267.3h1.1l-.5 .1-.3 .6-.5-.1z" fill-rule="evenodd"/>
<path d="M317.2 268.9l.3-.2h1.5a1.7 1.7 0 0 0-1.4 .8l.3 .6 1.1 .1a1.11 1.11 0 0 1-1.5 .2 1.11 1.11 0 0 1-.3-1.5z" fill-rule="evenodd"/>
<path d="M317.7 267a1.22 1.22 0 0 1 1.3-.1 1.22 1.22 0 0 1 .6 1.3l.1 2.4h-.5v-.5h-.7l.5-.6 .1-.8h-1.6l1-.3a.54 .54 0 0 0 .7-.5 .54 .54 0 0 0-.6-.6h-1.3z" fill-rule="evenodd"/>
<path d="M318.2 270.1h1z" fill-rule="evenodd"/>
<path d="M320.4 266.9h.4v.5h.6l-.5 .7v2.5h-.5z" fill-rule="evenodd"/>
<path d="M320.9 267.3l.7 .1z" fill-rule="evenodd"/>
<path d="M321.1 267a1.09 1.09 0 0 1 1.3 .1 1.09 1.09 0 0 1 .4 1.2v2.3h-.5l-.1-2.7-.2-.4-1.1-.2z" fill-rule="evenodd"/>
<path d="M323.5 270.8l.4 .1 .3 .5 .4 .1h-1z" fill-rule="evenodd"/>
<path d="M323.9 267.1a1.03 1.03 0 0 1 1.6 .2h-.8a1.6 1.6 0 0 0-.5 2.5l.5 .2h1.3h-.5a1.13 1.13 0 0 1-1.3 .4 1.13 1.13 0 0 1-.8-1.1 2.3 2.3 0 0 1 .5-2.2z" fill-rule="evenodd"/>
<path d="M324.7 267.3h.8z" fill-rule="evenodd"/>
<path d="M323.6 271.5h1a1.04 1.04 0 0 0 .9-1.5h.5a1.53 1.53 0 0 1-1.3 2l-.8-.1z" fill-rule="evenodd"/>
<path d="M324.8 267.3h.7v-.4h.5v3.1h-1.3a1.57 1.57 0 0 0 .1-2.7z" fill-rule="evenodd"/>
<path d="M326.9 267.4l1-.1-.5 .2-.3 .9h2.2v.5h-2.2l.2 .9 .7 .3h-1.1a2.81 2.81 0 0 1 0-2.7z" fill-rule="evenodd"/>
<path d="M326.9 267.3a1.32 1.32 0 0 1 1.6-.3 1.32 1.32 0 0 1 .8 1.4h-2.2h1.7l-.2-.7-.3-.3z" fill-rule="evenodd"/>
<path d="M326.9 270.1h1.3l.3-.2 .2-.5 .6 .1a1.32 1.32 0 0 1-1 1.1 1.32 1.32 0 0 1-1.4-.5z" fill-rule="evenodd"/>
<path d="M331.6 265.5h2.7v.6h-2.2v1.6h1.9v.6h-1.9v2.3h-.5z" fill-rule="evenodd"/>
<path d="M334.9 266.9h.5v3.7h-.5z" fill-rule="evenodd"/>
<path d="M334.9 265.5h.5v.7h-.5z" fill-rule="evenodd"/>
<path d="M336.2 266.9h.5v.5h.5l-.4 .6-.1 2.6h-.5z" fill-rule="evenodd"/>
<path d="M336.7 267.3l.8 .1z" fill-rule="evenodd"/>
<path d="M337 267a1.09 1.09 0 0 1 1.3 .1 1.09 1.09 0 0 1 .3 1.2v2.3h-.5v-2.8l-.4-.4-1-.1z" fill-rule="evenodd"/>
<path d="M339.7 267.2a.97 .97 0 0 1 1.6 .1h-.8a1.7 1.7 0 0 0-.4 2.6l.4 .2h-.9l-.4-1a2.39 2.39 0 0 1 .5-1.9z" fill-rule="evenodd"/>
<path d="M339.6 270.1h1.7a.94 .94 0 0 1-.8 .5 .94 .94 0 0 1-.9-.5z" fill-rule="evenodd"/>
<path d="M341.3 265.5h.5v5.1h-.5v-.5h-.6a1.84 1.84 0 0 0 0-2.7l-.2-.1h.8z" fill-rule="evenodd"/>
<path d="M342.8 267.3h1l-.7 .4-.2 .7h2.2v.5h-2.2l.3 .8 .6 .4h-1a2.75 2.75 0 0 1 0-2.8z" fill-rule="evenodd"/>
<path d="M343 267.1a1.33 1.33 0 0 1 1.5-.1 1.33 1.33 0 0 1 .6 1.4h-2.2h1.7l-.3-.9-.3-.2h-1.2z" fill-rule="evenodd"/>
<path d="M342.8 270.1h1.2l.6-.7 .5 .1a1.31 1.31 0 0 1-.9 1.1 1.31 1.31 0 0 1-1.4-.5z" fill-rule="evenodd"/>
<path d="M345.7 266.9h.5v.6h.6l-.4 .2-.2 .5v2.4h-.5z" fill-rule="evenodd"/>
<path d="M346.4 267.1l.3-.3 .6 .2-.1 .6-1-.1z" fill-rule="evenodd"/>
</g>
<g fill="#000">
<path d="M39.3 37.7l3.5-.6v1.2zM99.8 37.1l3.5 .6-3.5 .6zM29.3 41.4h1.2l-.6 3.5zM29.9 48.9l.6 3.5h-1.2zM29.9 93.9l.6 3.5h-1.2zM152.2 98.6l.5 3.5h-1.1zM161.7 103.4l.9-.7 1.6 3.3zM192.7 100.7l2.9-2.1-2.1 2.9zM29.3 122.4h1.2l-.6 3.5zM158.7 137.3l3.3-1.4-2.7 2.4zM163.8 125.7l2.6-2.4-1.6 3.1zM169 136.6l3.5-.7-3.1 1.8z"/>
<path d="M173.3 183.4l2.5 2.5-1 .7zM172.5 209.5l2.5-2.4 .7 1zM58 223.4l3.3 1.1-.6 1.1zM113.5 223.5l1.3 3.3-1.2 .2zM90.3 238.7l3.3 1.5-.6 .9zM101.5 239.2l2.9 2.1-.9 .8zM59 263.7l3.4-.8 .1 1.2zM117.2 260.7l.7 1-3.2 1.6z"/>
</g>
<text font-size="7" x="377.5" y="272.3">1</text>
<g font-size="4.9">
<text x="70.7" y="36.1">64</text>
<text x="28.4" y="48.2" transform="rotate(-90 28.4 48.2)">4</text>
<text x="28.4" y="112.6" transform="rotate(-90 28.4 112.6)">32</text>
<text x="98.5" y="141.8">#4-40 Threaded Insert</text>
<text x="326.2" y="248.5">4/12/2021</text>
<text x="124.3" y="258.1">#4-40 Threaded Insert</text>
<text x="289" y="258.5">Schematic</text>
<text x="350" y="258.5">Finished</text>
<text x="352.6" y="285.7">1</text>
<text x="360" y="285.5">7/4/2021</text>
<text x="399.1" y="285.7">1/1</text>
</g>
<g font-size="4.2">
<text x="122.6" y="83.9">USB Charging</text>
<text x="141.9" y="88.9">port</text>
<text x="191" y="199.2">&quot; Threaded Insert</text>
</g>
<g font-size="3.5">
<text x="39" y="8.8">1</text>
<text x="89" y="8.8">2</text>
<text x="139" y="8.8">3</text>
<text x="189" y="8.8">4</text>
<text x="239" y="8.8">5</text>
<text x="289" y="8.8">6</text>
<text x="339" y="8.8">7</text>
<text x="389" y="8.8">8</text>
<text x="16.3" y="30.2">A</text>
<text x="411.3" y="30.2">A</text>
<text x="16.3" y="78.1">B</text>
<text x="411.3" y="78.1">B</text>
<text x="16.3" y="125.9">C</text>
<text x="411.2" y="125.9">C</text>
<text x="16.3" y="173.7">D</text>
<text x="411.2" y="173.7">D</text>
<text x="16.3" y="221.5">E</text>
<text x="411.3" y="221.5">E</text>
<text x="16.4" y="269.4">F</text>
<text x="411.4" y="269.4">F</text>
<text x="39" y="290.8">1</text>
<text x="89" y="290.8">2</text>
<text x="139" y="290.7">3</text>
<text x="189" y="290.8">4</text>
<text x="239" y="290.7">5</text>
<text x="289" y="290.7">6</text>
<text x="339" y="290.7">7</text>
<text x="389" y="290.7">8</text>
</g>
<g font-size="2.9">
<text x="189.4" y="197.3">1</text>
<text x="189.4" y="200.1">4</text>
</g>
<g font-size="2.5">
<text x="231" y="242.8">Dept.</text>
<text x="255" y="242.8">Technical reference</text>
<text x="289" y="242.8">Created by</text>
<text x="350" y="242.8">Approved by</text>
<text x="289" y="252.9">Document type</text>
<text x="350" y="252.9">Document status</text>
<text x="289" y="262.8">Title</text>
<text x="350" y="262.8">DWG No.</text>
<text x="350" y="279.8">Rev.</text>
<text x="360" y="279.8">Date of issue</text>
<text x="396" y="279.8">Sheet</text>
</g>
</svg>
